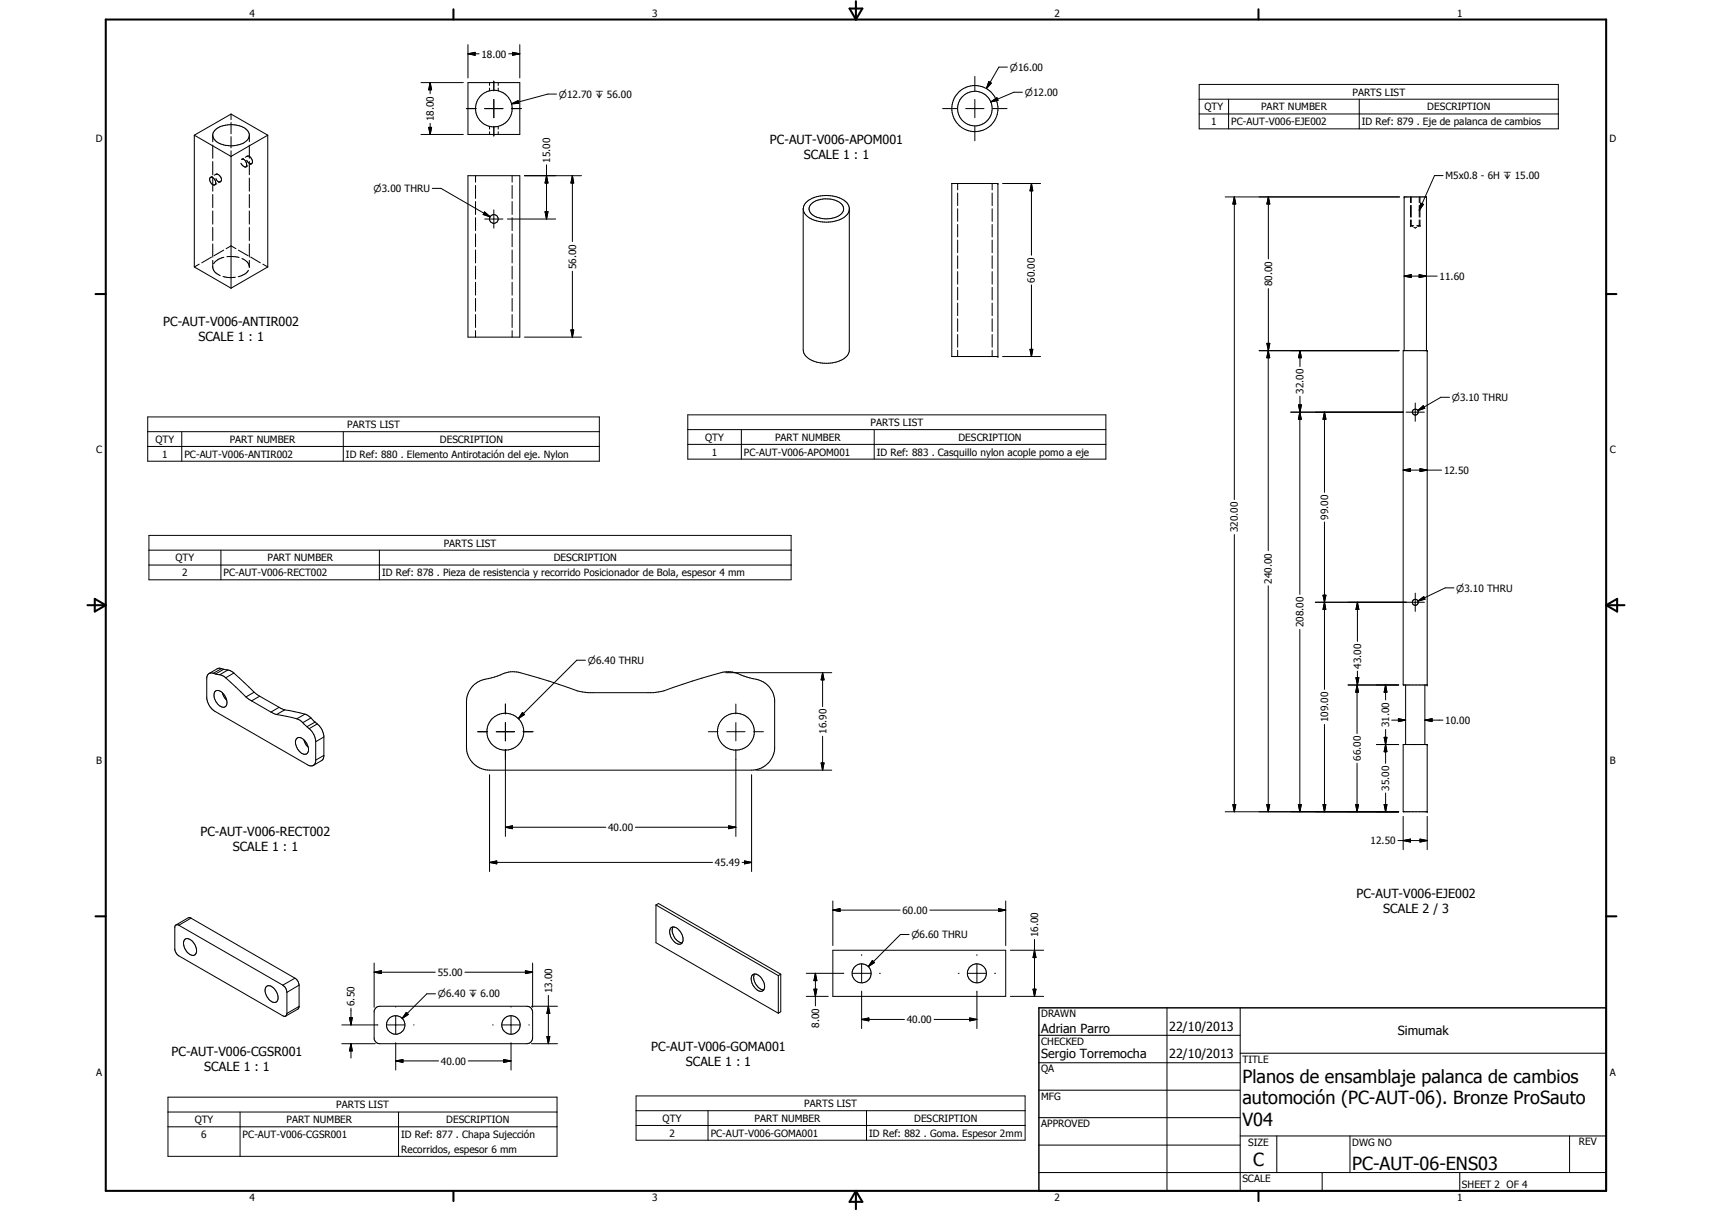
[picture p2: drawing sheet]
<svg xmlns="http://www.w3.org/2000/svg" width="594mm" height="420mm" viewBox="0 0 594 420" stroke-linecap="round" stroke-linejoin="round" font-family="sans-serif">
<g fill="none" stroke="#000" stroke-width=".35">
<path d="M162.4 18.7l2.5-.5v1zM162.4 15.5v11.6M162.4 18.7h3.8M176.5 18.7h3.9M177.9 18.2l2.5 .5-2.5 .5zM180.4 15.5v11.6M80.2 39.6v1.9M80.2 39.6l-12.8 7.3M80.2 39.6l12.7 7.3M146.1 28.7h14.7M149.3 28.7l.5 2.5h-1zM149.3 28.7v3.8"/>
<path d="M161.8 37.7h3.4M162.4 28.7h18v18h-18zM168.2 37.7h6.3M169.9 28.7v.9M169.9 30.6v.9M171.4 28.2v3.3M171.4 34.5v6.4M172.9 28.7v.9M172.9 30.6v.9M177.5 36l2.3-1.1 .2 1zM177.5 37.7h3.4M193.1 32.6h-3l-12.6 3.4"/>
<path d="M327.1 37.7h5M335.1 37.7h6.4M338.3 26.5v5M338.3 34.5v6.4M343.1 28.3l.9 .5-1.7 1.9zM343.8 35.3l2.1-1.4 .4 .9zM344.5 37.7h5M349.6 23.3h-3l-4.3 7.4M354.8 32h-3l-8 3.3M416.1 29.3h124.7v15.4h-124.7zM416.1 34.4h124.7M416.1 39.5h124.7"/>
<path d="M426.3 34.4v10.3M471.7 34.4v10.3M67.4 46.9l12.8 7.4 12.7-7.4M67.4 46.9v45.7M73.8 49.2v-2.3a4.9 4.9 0 0 1 5.1-3.6 7.1 7.1 0 0 1 7.5 2.8l.1 3.1M73.8 50.3v4.6M73.8 56v4.6M80.2 42.5v3.9M80.2 47.4v3.9M80.2 52.3v47.7M83.6 56.6l.1 .2a1.87 1.87 0 0 0 1.6 1.1M84.5 54.9l-.6 .4a1.75 1.75 0 0 1 1.4 2.6"/>
<path d="M85.6 55.6l.2 .3a1.37 1.37 0 0 0 1.5 .9M85.8 54.2a1.74 1.74 0 0 1 1.5 2.6M85.8 54.2h.1M85.8 54.2l-.7 .4M86 57.5l-.7 .4M86.5 50.3v4.6M86.5 56v4.6M86.5 47.2a5.3 5.3 0 0 1-5.3 3.3l-.6 .1a6.5 6.5 0 0 1-6.8-3.4M87.3 56.8l-.7 .3M92.9 46.9v45.7M146.1 46.7h14.7M148.8 44.2h1l-.5 2.5z"/>
<path d="M149.3 42.8v3.9M169.9 43.9v.9M169.9 45.7v1M171.4 43.9v3.3M172.9 43.9v.9M172.9 45.7v1M189.6 57.2v18.8M338.3 43.9v5M73.1 61.6a1.73 1.73 0 0 0 1.4 2.5M73.1 61.6a1.67 1.67 0 0 1 1.4 2.5M73.7 61.2l-.6 .4M73.8 61.8v4.5"/>
<path d="M73.8 67.5v4.6M73.8 73.2v4.6M73.8 78.9v4.6M74.3 60.8l.7-.3a1.73 1.73 0 0 1 1.5 2.5M74.9 61.9a1.25 1.25 0 0 0 1.6 1.1M75.2 63.8l-.7 .3M76.5 63l-.6 .4M86.5 61.8v4.5M86.5 67.5v4.6M86.5 73.2v4.6M86.5 78.9v4.6M150 65.4h3l17.1 9.8"/>
<path d="M162.4 61h18v56h-18zM165 61v2.2M165 64.3v4.5M165 69.9v4.5M165 75.5v4.5M168.1 73.5l2 1.7-2.4-.8zM168.2 76h6.3M171.4 72.8v6.4M176.1 76h16.7M177.7 61v2.2M177.7 64.3v4.5M177.7 69.9v4.5"/>
<path d="M177.7 75.5v4.5M182 61h19.8M189.1 73.4h1.1l-.6 2.6zM189.6 61l.6 2.5h-1.1zM198.6 61l.5 2.5h-1zM198.6 61v22.8M278.7 72.4a5 5 0 0 0 4 4.1 11.4 11.4 0 0 0 11.3-2.1l.7-1.5M279.5 70.5a11.2 11.2 0 0 1 14.5 0l.7 1.6v49.7a6.3 6.3 0 0 1-5.9 4.1 9.6 9.6 0 0 1-9.8-3.3l-.3-1.1v-49.1zM281.3 71a8.3 8.3 0 0 1 11 .1 2.55 2.55 0 0 1-1.3 3.8 8.4 8.4 0 0 1-9.9-1.2 2.15 2.15 0 0 1 .2-2.7zM330.3 63.7h16v60h-16zM332.3 63.7v2.2M332.3 67v4.3"/>
<path d="M332.3 72.4v4.4M332.3 77.9v4.3M344.3 63.7v2.2M344.3 67v4.3M344.3 72.4v4.4M344.3 77.9v4.3M347.9 63.7h13.2M357.9 63.7l.5 2.5h-1zM357.9 63.7v24.9M425.1 68.3h60.5M428.3 68.3l.5 2.5h-1zM428.3 68.3v105"/>
<path d="M440.1 68.3l.5 2.5h-1zM440.1 68.3v21.5M489.4 68.3v2M489.4 71.3v4M489.4 76.3v2h1.2M489.7 76.3v2l.5 .3M489.7 68.3v2M489.7 71.3v4M490.6 78.9l.5 .2 .5-.2M492.5 76.3v2l-.5 .3M492.5 68.3v2M492.5 71.3v4"/>
<path d="M492.8 68.3v2M492.8 71.3v4M492.8 76.3v2h-1.1M493 70.5l.9 .4-1.4 2.1zM500.8 60.9h-3l-5.3 12.1M67.4 92.6l12.8 7.4M69.1 91.7l-1.7 .9M73.4 89.2l-3.4 2M73.8 84.6v4.6M73.8 90.3v2.5a3.7 3.7 0 0 0 2.6 2.8M77.4 95.9l2.2 .4 2.1-.1M77.6 86.8l-3.4 1.9"/>
<path d="M77.7 89.3a5.3 5.3 0 0 0-3.5 2.2M78.5 86.3l1.7-1 1.7 1M78.7 89.1l1.7-.1 2.6 .3M82.7 86.8l3.4 1.9M83.9 89.7a3.7 3.7 0 0 1 2.6 2.6M86.2 93.8a5.1 5.1 0 0 1-3.5 2.2M86.5 84.6v4.6M86.5 90.3v2.5M87 89.2l3.3 2M91.2 91.7l1.7 .9M92.9 92.6l-12.7 7.4M165 81.2v4.4"/>
<path d="M165 86.7v4.5M165 92.3v4.5M165 97.9v4.5M177.7 81.2v4.4M177.7 86.7v4.5M177.7 92.3v4.5M177.7 97.9v4.5M198.6 94.1v22.9M332.3 83.3v4.4M332.3 88.8v4.3M332.3 94.2v4.4M332.3 99.7v4.4"/>
<path d="M344.3 83.3v4.4M344.3 88.8v4.3M344.3 94.2v4.4M344.3 99.7v4.4M357.9 98.8v24.9M487.2 95.8l2.5-.5v1zM487.2 95.8h11.5M492.5 95.3l2.5 .5-2.5 .5zM165 103.5v4.5M165 109.1v4.5M165 114.7v2.3M177.7 103.5v4.5"/>
<path d="M177.7 109.1v4.5M177.7 114.7v2.3M182 117h19.8M198.1 114.5h1l-.5 2.5zM332.3 105.2v4.3M332.3 110.6v4.4M332.3 116.1v4.3M344.3 105.2v4.3M344.3 110.6v4.4M344.3 116.1v4.3M439.6 119.1h1l-.5 2.6zM440.1 100.1v91"/>
<path d="M332.3 121.5v2.2M344.3 121.5v2.2M347.9 123.7h13.2M357.4 121.2h1l-.5 2.5zM436.9 121.7h48.7M440.1 121.7l.5 2.4h-1zM451.1 121.7l.5 2.4h-1zM451.1 121.7v5.5M451.1 137.5v5.5M486.9 121.7h8.3v116h-8.3zM487.2 121.7v-53.4h7.8v53.4M491.1 139.8v6.4"/>
<path d="M503 137.8h-3l-8 4.7M51.3 144.7h156.7v15.3h-156.7zM51.3 149.8h156.7M51.3 154.9h156.7M63.1 149.8v10.2M119.1 149.8v10.2M238.7 143.9h145v15.4h-145zM238.7 149.1h145M238.7 154.2h145M257.3 149.1v10.2M303.4 149.1v10.2M447.9 143h39"/>
<path d="M450.6 140.5h1l-.5 2.5zM451.1 143l.5 2.5h-1.1zM451.1 143v63.2M459.6 143l.5 2.5h-1zM459.6 143v27.8M487.9 143h6.4M492 142.5l1.9-1.7 .5 .8zM486.9 163.1l2.5-.5v1zM486.9 163.1h13.3M492.8 162.6l2.4 .5-2.4 .5zM51.7 185.8h222.8v15.4h-222.8zM51.7 190.9h222.8"/>
<path d="M51.7 196h222.8M76.7 190.9v10.3M131.6 190.9v10.3M428.3 185.5v96.1M459.6 181.1v58.1M440.1 203.2v78.4M451.1 218.4v63.2M456.4 209h37.9M459.1 206.5h1l-.5 2.5zM459.6 209l.5 2.5h-1zM471 209l.5 2.5h-1zM471 209v13.5"/>
<path d="M491.1 205.8v6.3M492 208.5l2.1-1.5 .4 .9zM504.5 204h-3l-9.5 4.5M74 233.6a1.64 1.64 0 0 0-2.3 1.5v7.2a6.2 6.2 0 0 0 2.9 4.5l32.1 18.5a1.7 1.7 0 0 0 1.8 .3 1.7 1.7 0 0 0 1.1-1.5l-.1-7.6a6.3 6.3 0 0 0-2.2-3.7M74 233.6l.8 .2M74.6 240a2.14 2.14 0 0 1 3.2 1.1 2.95 2.95 0 0 1 .3 4.2 3.9 3.9 0 0 1-3.7-5.1zM74.8 233.8l1.4 .3M76.2 234.1l1.4 .5 .7 .6M76.9 232l-2.9 1.6M76.9 232l-1.3-.1-3 1.8M76.9 232l.7 .2M77.6 232.2l1.5 .3"/>
<path d="M77.6 232.2l-2.8 1.6M78.3 235.2l7 6.6M79.1 232.5l2 1M79.1 232.5l-2.9 1.6M81.1 233.5l7.1 6.7M81.1 233.5l-2.8 1.7M164.2 237.9a10.1 10.1 0 0 1 6.3-2.7l1.1-.3a17.2 17.2 0 0 1 6.2-1.9 16.6 16.6 0 0 1 6 1.3l13.3 4.2a20.7 20.7 0 0 0 6.9 1.8h22.7l2.8-.4a215.1 215.1 0 0 1 22-6.8 10.6 10.6 0 0 1 6.6 1.5l2.1 .6a9 9 0 0 1 7.9 5l.7 2.6v17.1a8.1 8.1 0 0 1-8 7.3h-90.9a8 8 0 0 1-8-8v-15.7a8 8 0 0 1 2.3-5.6zM203.2 229.1h-3.1l-20.2 20.2M251.8 233.4h36.8M285.4 233.4l.6 2.5h-1.1zM285.4 233.4v11.8M467.7 237.7h17.6"/>
<path d="M470.5 235.1h1l-.5 2.6zM470.9 237.7l.5 2.5h-1zM470.9 237.7v16.8M471 232.8v4.9M480.8 237.7l.5 2.5h-1zM480.8 237.7v5.1M487.8 237.7v20.6M494.4 237.7v20.6M77.2 240.3l.5 1.5 .9 1.2M85.3 241.8l2 1.4M87.3 243.2l6.7 3.9M88.2 240.2l1.9 1.4"/>
<path d="M88.2 240.2l-2.9 1.6M90.1 241.6l6.8 3.8M90.1 241.6l-2.8 1.6M94 247.1l2 .8M96 247.9l7 1.5M96.9 245.4l1.9 .9M96.9 245.4l-2.9 1.7M98.8 246.3l7 1.5M98.8 246.3l-2.8 1.6M102.9 256.3a1.91 1.91 0 0 1 2.9 .8 3.2 3.2 0 0 1 .5 4.5 3.5 3.5 0 0 1-3.7-3.4l-.1-1zM103 249.4l1 .5 1.1 .8M105.1 250.7l1.4 1.4"/>
<path d="M105.4 256.7l.8 1.7 .8 .8M105.8 247.8l2.1 1.3M105.8 247.8l-2.8 1.6M106.5 252.1l.8 .7M107.9 249.1l1.4 1.4M107.9 249.1l-2.8 1.6M109.3 250.5l.8 .7M109.3 250.5l-2.8 1.6M110.1 251.2a6.5 6.5 0 0 1 2.3 4.1v7.1l-.3 1-3.4 2.2M110.1 251.2l-2.8 1.6M112.4 255.7l-2.8 1.6M165.8 253.9h3.4"/>
<path d="M172.2 253.9h6.4M175.4 244.3v3.4M175.4 250.7v6.3M181.3 247.2l.7 .7-2.1 1.4zM181.5 253.9h3.4M245.8 253.9h3.4M252.2 253.9h6.3M255.3 244.3v3.4M255.3 250.7v6.3M261.5 253.9h3.4M285.4 255.4v11.8M459.6 251.4v30.2"/>
<path d="M477.6 258.3h7.7M480.3 255.8h1l-.5 2.5zM480.8 258.3l.5 2.5h-1zM480.8 253.1v11.7M482.9 249.9h4.9M485.3 249.3l2.5 .6-2.5 .5zM486.9 258.3h8.3v23.3h-8.3zM494.4 249.9l2.5-.6v1.1zM494.4 249.9h6.3M112.4 262.1l-2.8 1.6M169.9 268.8v33.6M175.4 260v30.2"/>
<path d="M255.3 260v30.2M260.8 268.8v33.6M262.4 267.2h26.2M284.9 264.7h1.1l-.6 2.5zM427.8 279.1h1l-.5 2.5zM439.6 279.1h1l-.5 2.5zM450.5 279.1h1.1l-.5 2.5zM459.1 279.1h1l-.5 2.5zM470.4 279.1h1l-.5 2.5zM470.9 264.8v16.8M480.3 279.1h1l-.5 2.5zM480.8 275.1v6.5"/>
<path d="M169.9 299.2l2.5-.5v1zM169.9 299.2h77.4M175.4 287l2.4-.5v1zM175.4 287h34.8M220.5 287h34.8M252.9 286.5l2.4 .5-2.4 .5zM257.5 299.2h3.3M258.4 298.7l2.4 .5-2.4 .5zM425.1 281.6h60.2M485.1 291.6h10.1M486.9 291.6l2.5-.5v1zM486.9 283.3v11.5"/>
<path d="M492.8 291.1l2.4 .5-2.4 .5zM495.2 283.3v11.5M66.3 318.6l-4.2 2.4M66.3 318.6l-1-.2-4.2 2.5M66.3 318.6l36.1 20.8M227.6 314v13.1l42.5 24.4M227.6 314l.9-.5 42.4 24.5M227.6 314l42.5 24.5M289 315.8l2.5-.5v1zM289 312.6v15.5M289 315.8h23.4M322.7 315.8h26.3"/>
<path d="M346.5 315.3l2.5 .5-2.5 .5zM349 312.6v15.5M62.1 321l-.9-.2-.5 .8v7.9l.9 1.8 36.5 21.1 1 .2M62.1 321l36 20.8M64.2 325.9a3 3 0 0 1 3.7 2.4 2.25 2.25 0 0 1-.6 3.2 4 4 0 0 1-3.1-5.6zM102.4 339.4a3.2 3.2 0 0 1 1.4 2.4M102.4 339.4l-4.3 2.4M129.8 337.3l2.5-.5v1zM129.8 334.1v15.4M129.8 337.3h21.2M161.3 337.3h23.5M182.3 336.8l2.5 .5-2.5 .5z"/>
<path d="M184.8 334.1v15.4M232.9 321.9a2.64 2.64 0 0 1 3.3 1.5 3.2 3.2 0 0 1 .2 4 2.97 2.97 0 0 1-3.5-2.2l-.3-.8a2.52 2.52 0 0 1 .3-2.5zM233.5 321.6a4.3 4.3 0 0 0 3.3 5.5M261.1 338.2a2.54 2.54 0 0 1 3.4 1.6 2.76 2.76 0 0 1 0 4.1 3.7 3.7 0 0 1-3.6-3.2l-.3-1.1zM261.8 337.9a4.4 4.4 0 0 0 3.2 5.6M270.1 338.5v13M270.9 338v13l-.8 .5M270.9 338l-.8 .5M279.8 337.7h13M282.9 337.7l.6 2.5h-1.1zM282.9 337.7v11.3M289 329.7h60v16h-60z"/>
<path d="M295.8 337.7h6.4M299 331.2v.3M299 334.5v6.4M302.7 333.2l.7 .8-2.1 1.4zM305.2 337.7h.3M315.5 324.2h-3l-11.2 11.2M332.5 337.7h.3M335.8 337.7h6.4M339 331.2v.3M339 334.5v6.4M345.1 337.7h.4M350.6 329.7h11.6"/>
<path d="M359 329.7l.5 2.5h-1zM359 325.9v19.8M92.5 342.2a2.25 2.25 0 0 1 3 1.3 2.89 2.89 0 0 1 .3 4.2 3.5 3.5 0 0 1-3.6-3 2.31 2.31 0 0 1 .3-2.5zM98.1 341.8a3.2 3.2 0 0 1 1.5 2.5M99.6 351.6l-.5 1M99.6 344.3v7.3M103.8 341.8l-4.2 2.5M103.8 349.2l-4.2 2.4M103.8 349.2l-.4 .9-4.3 2.5M103.8 341.8v7.4M118.6 355.6h12.5M121.3 353.1h1l-.5 2.5z"/>
<path d="M121.8 349.8v5.8M130.3 349.8l.5-.4 1-.3h51a2 2 0 0 1 2 2v9a2 2 0 0 1-2 2h-51a2.07 2.07 0 0 1-2-1.6v-9.7zM134.1 355.6h6.4M137.3 349.2v.2M137.3 352.4v6.4M141 351.2l.7 .8-2.1 1.4zM143.5 355.6h.2M151.1 344.8h-3l-8.5 8.6M170.9 355.6h.2M174.1 355.6a3.2 3.2 0 0 1 3.2-3.2 3.2 3.2 0 0 1 3.2 3.2M174.1 355.6a3.2 3.2 0 0 0 3.2 3.2 3.2 3.2 0 0 0 3.2-3.2M174.2 355.6h6.3"/>
<path d="M177.3 349.2v.2M177.3 352.4v6.4M183.5 355.6h.2M184.4 349.1h9.1M189.8 359.6h1l-.5 2.5zM190.3 349.1l.5 2.5h-1zM190.3 345.4v16.7M279.8 345.7h7.6M282.4 343.2h1.1l-.6 2.5zM299 353.7l2.5-.5v1zM299 353.7h14.9M299 343.9v13"/>
<path d="M324.1 353.7h14.9M336.5 353.2l2.5 .5-2.5 .5zM339 343.9v13M350.6 345.7h11.6M358.5 343.2h1l-.5 2.5zM360.5 359.2h69.9M405 349.7v63.5M430.4 349.7v63.5M118.6 362.1h11.6M121.8 362.1l.5 2.5h-1zM121.8 362.1v5M137.3 368.1l2.5-.5v1z"/>
<path d="M137.3 368.1h14.9M137.3 361.8v9.5M162.5 368.1h14.8M174.8 367.6l2.5 .5-2.5 .5zM177.3 361.8v9.5M184.4 362.1h9.1M360.5 368.7h69.9M360.5 378.2h69.9M430.4 365.4h127M58.3 380.7h135v20.5h-135zM58.3 385.8h135M58.3 390.9h135"/>
<path d="M83.3 385.8v15.4M138.3 385.8v15.4M220.7 380.2h135v15.4h-135zM220.7 385.4h135M220.7 390.5h135M245.7 385.4v10.2M300.7 385.4v10.2M360.5 387.8h69.9M360.5 397.3h69.9M430.4 394.1h127M443.1 394.1v12.7M468.5 394.1v12.7"/>
<path d="M544.7 394.1v12.7M360.5 406.8h196.9M458.8 406.8v6.4M506.6 406.8v6.4"/>
<circle cx="171.4" cy="37.7" r="6.3"/>
<circle cx="338.3" cy="37.7" r="8"/>
<circle cx="338.3" cy="37.7" r="6"/>
<circle cx="171.4" cy="76" r="1.51"/>
<circle cx="491.1" cy="143" r="1.02"/>
<circle cx="491.1" cy="209" r="1.03"/>
<circle cx="175.4" cy="253.8" r="6.4"/>
<circle cx="255.4" cy="253.9" r="6.4"/>
<circle cx="299" cy="337.7" r="3.3"/>
<circle cx="339" cy="337.7" r="3.3"/>
<circle cx="137.3" cy="355.6" r="3.2"/>
</g>
<g fill="#000">
<circle cx="346.3" cy="63.7" r=".18"/>
<circle cx="487.2" cy="68.3" r=".18"/>
<circle cx="489.4" cy="78.3" r=".18"/>
<circle cx="492.8" cy="78.3" r=".18"/>
<circle cx="346.3" cy="123.7" r=".18"/>
<circle cx="495.2" cy="121.7" r=".18"/>
<circle cx="495.2" cy="237.7" r=".18"/>
<circle cx="495.2" cy="258.3" r=".18"/>
<circle cx="495.2" cy="281.6" r=".18"/>
</g>
<g fill="none" stroke="#000" stroke-width=".71">
<path d="M36.7 6.8h520.7v406.4h-520.7zM157.3 3.2v3.6M294.8 3h4.4l-2.2 3.8zM297 .4v6.4M436.7 3.2v3.6M33.1 102h3.6M557.4 102h3.5M30.3 210h6.4M32.9 207.8l3.8 2.2-3.8 2.2zM557.4 210h6.3M557.4 210l3.8-2.2v4.4zM33.1 317.9h3.6"/>
<path d="M557.4 317.9h3.5M157.3 413.2v3.5M297 413.2v6.3M297 413.2l2.2 3.8h-4.4zM436.7 413.2v3.5"/>
</g>
<path d="M360.5 349.7h196.9v63.5h-196.9z" fill="none" stroke="#000" stroke-width=".51"/>
<g fill="#000">
<path d="M162.4 18.7l2.5-.5v1zM177.9 18.2l2.5 .5-2.5 .5zM149.3 28.7l.5 2.5h-1zM177.5 36l2.3-1.1 .2 1zM343.1 28.3l.9 .5-1.7 1.9zM343.8 35.3l2.1-1.4 .4 .9zM148.8 44.2h1l-.5 2.5zM168.1 73.5l2 1.7-2.4-.8zM189.1 73.4h1.1l-.6 2.6zM189.6 61l.6 2.5h-1.1zM198.6 61l.5 2.5h-1zM357.9 63.7l.5 2.5h-1z"/>
<path d="M428.3 68.3l.5 2.5h-1zM440.1 68.3l.5 2.5h-1zM493 70.5l.9 .4-1.4 2.1zM487.2 95.8l2.5-.5v1zM492.5 95.3l2.5 .5-2.5 .5zM198.1 114.5h1l-.5 2.5zM439.6 119.1h1l-.5 2.6zM357.4 121.2h1l-.5 2.5zM440.1 121.7l.5 2.4h-1zM451.1 121.7l.5 2.4h-1zM450.6 140.5h1l-.5 2.5zM451.1 143l.5 2.5h-1.1z"/>
<path d="M459.6 143l.5 2.5h-1zM492 142.5l1.9-1.7 .5 .8zM486.9 163.1l2.5-.5v1zM492.8 162.6l2.4 .5-2.4 .5zM459.1 206.5h1l-.5 2.5zM459.6 209l.5 2.5h-1zM471 209l.5 2.5h-1zM492 208.5l2.1-1.5 .4 .9zM285.4 233.4l.6 2.5h-1.1zM470.5 235.1h1l-.5 2.6zM181.3 247.2l.7 .7-2.1 1.4zM470.9 237.7l.5 2.5h-1z"/>
<path d="M480.3 255.8h1l-.5 2.5zM480.8 237.7l.5 2.5h-1zM485.3 249.3l2.5 .6-2.5 .5zM494.4 249.9l2.5-.6v1.1zM284.9 264.7h1.1l-.6 2.5zM427.8 279.1h1l-.5 2.5zM439.6 279.1h1l-.5 2.5zM450.5 279.1h1.1l-.5 2.5zM459.1 279.1h1l-.5 2.5zM470.4 279.1h1l-.5 2.5zM480.3 279.1h1l-.5 2.5zM480.8 258.3l.5 2.5h-1z"/>
<path d="M169.9 299.2l2.5-.5v1zM175.4 287l2.4-.5v1zM252.9 286.5l2.4 .5-2.4 .5zM258.4 298.7l2.4 .5-2.4 .5zM486.9 291.6l2.5-.5v1zM492.8 291.1l2.4 .5-2.4 .5zM289 315.8l2.5-.5v1zM346.5 315.3l2.5 .5-2.5 .5zM129.8 337.3l2.5-.5v1zM182.3 336.8l2.5 .5-2.5 .5zM302.7 333.2l.7 .8-2.1 1.4zM359 329.7l.5 2.5h-1z"/>
<path d="M121.3 353.1h1l-.5 2.5zM141 351.2l.7 .8-2.1 1.4zM189.8 359.6h1l-.5 2.5zM190.3 349.1l.5 2.5h-1zM282.4 343.2h1.1l-.6 2.5zM282.9 337.7l.6 2.5h-1.1zM299 353.7l2.5-.5v1zM336.5 353.2l2.5 .5-2.5 .5zM358.5 343.2h1l-.5 2.5zM121.8 362.1l.5 2.5h-1zM137.3 368.1l2.5-.5v1zM174.8 367.6l2.5 .5-2.5 .5z"/>
</g>
<g font-size="6.3">
<text x="431.1" y="375.6">Planos de ensamblaje palanca de cambios</text>
<text x="431.1" y="383.2">automoción (PC-AUT-06). Bronze ProSauto</text>
<text x="431.1" y="390.7">V04</text>
<text x="434.8" y="404.7">C</text>
<text x="469.2" y="406">PC-AUT-06-ENS03</text>
</g>
<g font-size="4.4">
<text x="267.2" y="50">PC-AUT-V006-APOM001</text>
<text x="278.9" y="55.3">SCALE 1 : 1</text>
<text x="56.6" y="113">PC-AUT-V006-ANTIR002</text>
<text x="68.9" y="118.2">SCALE 1 : 1</text>
<text x="69.6" y="290.2">PC-AUT-V006-RECT002</text>
<text x="80.8" y="295.4">SCALE 1 : 1</text>
<text x="470.7" y="311.5">PC-AUT-V006-EJE002</text>
<text x="480" y="316.7">SCALE 2 / 3</text>
<text x="361.3" y="358.4">Adrian Parro</text>
<text x="405.7" y="357.7">22/10/2013</text>
<text x="485" y="359.2">Simumak</text>
<text x="226" y="364.5">PC-AUT-V006-GOMA001</text>
<text x="59.6" y="366.2">PC-AUT-V006-CGSR001</text>
<text x="70.9" y="371.5">SCALE 1 : 1</text>
<text x="238" y="369.8">SCALE 1 : 1</text>
<text x="361.3" y="367.1">Sergio Torremocha</text>
<text x="405.7" y="367.2">22/10/2013</text>
</g>
<g font-size="3.5">
<text x="86.6" y="5.8">4</text>
<text x="226.3" y="5.8">3</text>
<text x="365.9" y="5.8">2</text>
<text x="505.6" y="5.8">1</text>
<text x="167" y="20">18.00</text>
<text x="469.3" y="33.2">PARTS LIST</text>
<text x="417.9" y="38.3">QTY</text>
<text x="437.6" y="38.3">PART NUMBER</text>
<text x="495.3" y="38.3">DESCRIPTION</text>
<text x="150.6" y="42" transform="rotate(-90 150.6 42)">18.00</text>
<text x="420.3" y="43.4">1</text>
<text x="427.3" y="43.5">PC-AUT-V006-EJE002</text>
<text x="472.6" y="43.5">ID Ref: 879 . Eje de palanca de cambios</text>
<text x="33.3" y="49.4">D</text>
<text x="558.5" y="49.4">D</text>
<text x="191" y="56.4" transform="rotate(-90 191 56.4)">15.00</text>
<text x="501.6" y="62.2">M5x0.8 - 6H x 15.00</text>
<text x="199.9" y="93.3" transform="rotate(-90 199.9 93.3)">56.00</text>
<text x="359.1" y="98.1" transform="rotate(-90 359.1 98.1)">60.00</text>
<text x="441.4" y="99.4" transform="rotate(-90 441.4 99.4)">80.00</text>
<text x="499.6" y="97.1">11.60</text>
<text x="452.4" y="136.7" transform="rotate(-90 452.4 136.7)">32.00</text>
<text x="120.5" y="148.5">PARTS LIST</text>
<text x="302.1" y="147.8">PARTS LIST</text>
<text x="53.9" y="153.6">QTY</text>
<text x="79.7" y="153.6">PART NUMBER</text>
<text x="152.6" y="153.6">DESCRIPTION</text>
<text x="244.7" y="153">QTY</text>
<text x="268.9" y="152.9">PART NUMBER</text>
<text x="332.6" y="153">DESCRIPTION</text>
<text x="33.4" y="157.3">C</text>
<text x="56.3" y="158.8">1</text>
<text x="64" y="158.8">PC-AUT-V006-ANTIR002</text>
<text x="120.1" y="158.9">ID Ref: 880 . Elemento Antirotación del eje. Nylon</text>
<text x="247.1" y="158.1">1</text>
<text x="258.1" y="158.1">PC-AUT-V006-APOM001</text>
<text x="304.2" y="158.1">ID Ref: 883 . Casquillo nylon acople pomo a eje</text>
<text x="558.6" y="157.3">C</text>
<text x="501.1" y="164.4">12.50</text>
<text x="429.6" y="184.7" transform="rotate(-90 429.6 184.7)">320.00</text>
<text x="460.9" y="180.3" transform="rotate(-90 460.9 180.3)">99.00</text>
<text x="154" y="189.7">PARTS LIST</text>
<text x="60.9" y="194.8">QTY</text>
<text x="92.8" y="194.8">PART NUMBER</text>
<text x="192.2" y="194.8">DESCRIPTION</text>
<text x="63.2" y="199.9">2</text>
<text x="77.6" y="199.9">PC-AUT-V006-RECT002</text>
<text x="132.6" y="200">ID Ref: 878 . Pieza de resistencia y recorrido Posicionador de Bola, espesor 4 mm</text>
<text x="441.4" y="202.5" transform="rotate(-90 441.4 202.5)">240.00</text>
<text x="452.3" y="217.6" transform="rotate(-90 452.3 217.6)">208.00</text>
<text x="472.3" y="232" transform="rotate(-90 472.3 232)">43.00</text>
<text x="460.9" y="250.6" transform="rotate(-90 460.9 250.6)">109.00</text>
<text x="501.5" y="251.1">10.00</text>
<text x="286.8" y="254.6" transform="rotate(-90 286.8 254.6)">16.90</text>
<text x="482.1" y="252.3" transform="rotate(-90 482.1 252.3)">31.00</text>
<text x="472.2" y="264" transform="rotate(-90 472.2 264)">66.00</text>
<text x="33.4" y="265.2">B</text>
<text x="558.6" y="265.2">B</text>
<text x="482.1" y="274.3" transform="rotate(-90 482.1 274.3)">35.00</text>
<text x="211" y="288.3">40.00</text>
<text x="475.6" y="292.9">12.50</text>
<text x="248.1" y="300.4">45.49</text>
<text x="313.2" y="317">60.00</text>
<text x="360.2" y="325.2" transform="rotate(-90 360.2 325.2)">16.00</text>
<text x="151.9" y="338.5">55.00</text>
<text x="191.6" y="344.6" transform="rotate(-90 191.6 344.6)">13.00</text>
<text x="123.1" y="349" transform="rotate(-90 123.1 349)">6.50</text>
<text x="361.3" y="353">DRAWN</text>
<text x="284.3" y="356.6" transform="rotate(-90 284.3 356.6)">8.00</text>
<text x="314.7" y="355">40.00</text>
<text x="361.3" y="362.5">CHECKED</text>
<text x="153" y="369.4">40.00</text>
<text x="431.1" y="368.7">TITLE</text>
<text x="33.4" y="373.2">A</text>
<text x="361.3" y="372.1">QA</text>
<text x="558.6" y="373.2">A</text>
<text x="361.3" y="381.6">MFG</text>
<text x="67.6" y="389.7">QTY</text>
<text x="99.4" y="389.6">PART NUMBER</text>
<text x="116.7" y="384.5">PARTS LIST</text>
<text x="154.8" y="389.7">DESCRIPTION</text>
<text x="229.9" y="389.2">QTY</text>
<text x="261.8" y="389.2">PART NUMBER</text>
<text x="279.1" y="384.1">PARTS LIST</text>
<text x="317.2" y="389.2">DESCRIPTION</text>
<text x="69.8" y="394.8">6</text>
<text x="84.2" y="394.8">PC-AUT-V006-CGSR001</text>
<text x="139.2" y="394.9">ID Ref: 877 . Chapa Sujección</text>
<text x="232.3" y="394.4">2</text>
<text x="246.6" y="394.4">PC-AUT-V006-GOMA001</text>
<text x="301.6" y="394.4">ID Ref: 882 . Goma. Espesor 2mm</text>
<text x="361.3" y="391.1">APPROVED</text>
<text x="139.2" y="400.1">Recorridos, espesor 6 mm</text>
<text x="433.1" y="397.5">SIZE</text>
<text x="469.2" y="397.5">DWG NO</text>
<text x="547.9" y="397.4">REV</text>
<text x="431.1" y="410.2">SCALE</text>
<text x="507.3" y="412.3">SHEET 2 OF 4</text>
<text x="86.6" y="416.7">4</text>
<text x="226.3" y="416.7">3</text>
<text x="365.9" y="416.7">2</text>
<text x="505.6" y="416.7">1</text>
</g>
<g font-size="3.3">
<text x="350.4" y="24.5">n16.00</text>
<text x="194" y="34">n12.70 x 56.00</text>
<text x="355.6" y="33.2">n12.00</text>
<text x="129.7" y="66.7">n3.00 THRU</text>
<text x="503.8" y="139.1">n3.10 THRU</text>
<text x="505.3" y="205.3">n3.10 THRU</text>
<text x="204" y="230.3">n6.40 THRU</text>
<text x="316.3" y="325.5">n6.60 THRU</text>
<text x="152" y="346.1">n6.40 x 6.00</text>
</g>
</svg>
